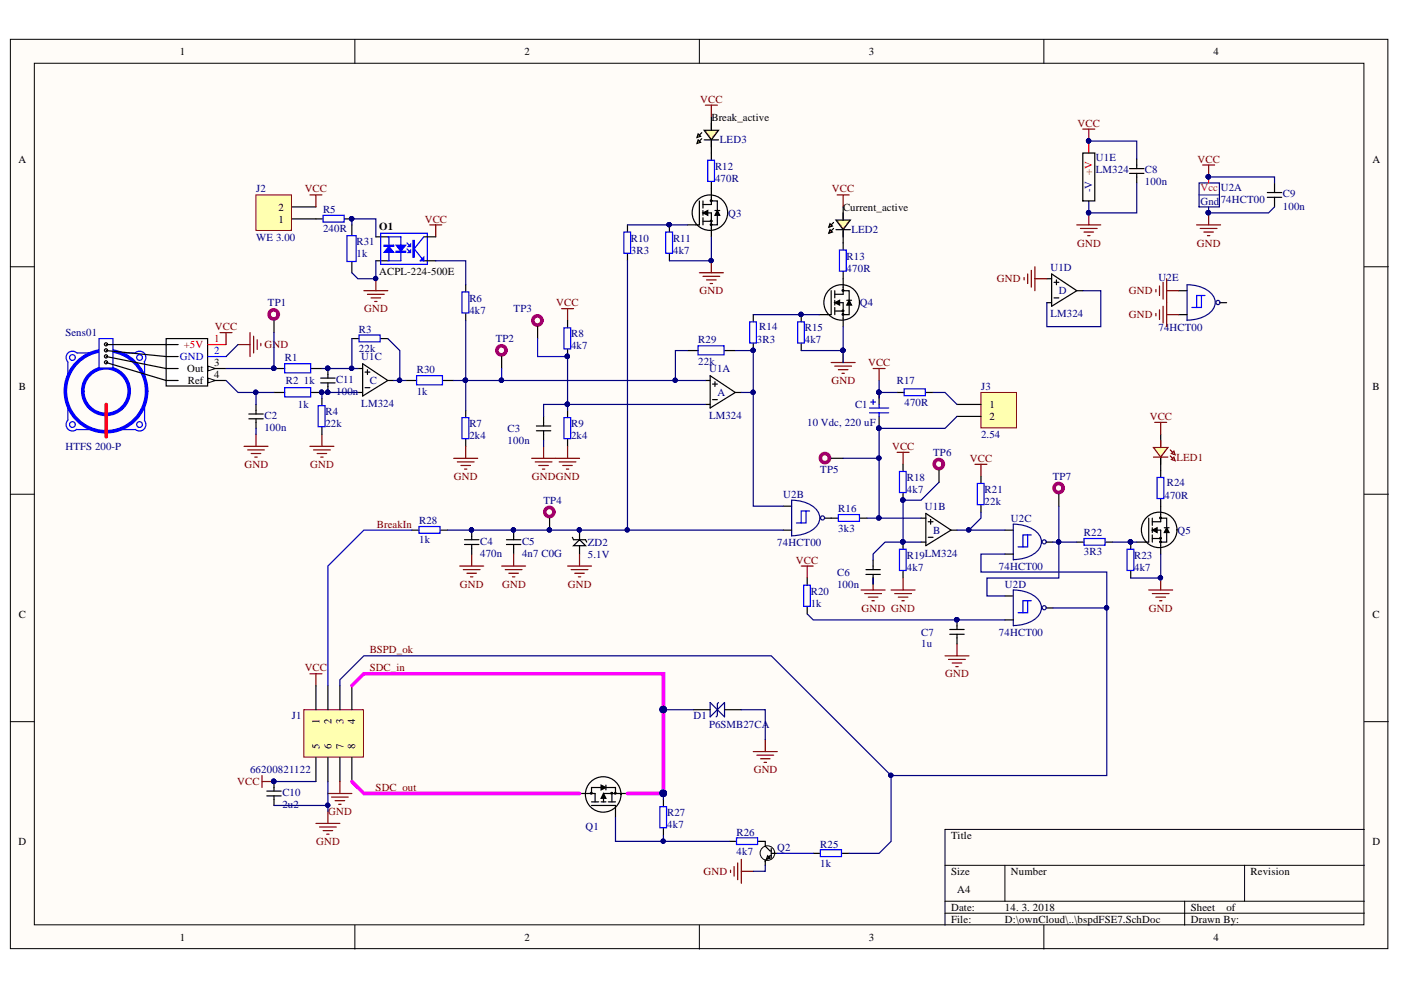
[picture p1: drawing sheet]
<svg xmlns="http://www.w3.org/2000/svg" width="297mm" height="210mm" viewBox="0 0 297 210" stroke-linecap="round" stroke-linejoin="round" font-family="sans-serif">
<g fill="#fffcf8" stroke="#000" stroke-width=".21">
<path d="M2.2 8.3h292.1v192.8h-292.1z"/>
<path d="M7.3 13.4h281.9v182.7h-281.9z"/>
</g>
<g fill="none" stroke="#000" stroke-width=".21">
<path d="M75.2 8.3v5.1M148.3 8.3v5.1M221.3 8.3v5.1M2.2 56.6h5.1M289.3 56.6h5.1M2.2 104.8h5.1M289.3 104.8h5.1M2.2 153h5.1M289.3 153h5.1M289.3 175.9h-88.9v20.3M75.2 196.2v5M148.3 196.2v5"/>
<path d="M200.4 183.5h88.9M200.4 191.1h88.9M200.4 193.6h88.9M213.1 183.5v7.6M221.3 196.2v5M251.2 191.1v5.1M263.9 183.5v7.6"/>
</g>
<g fill="none" stroke="#000" stroke-width=".25">
<path d="M124.7 168.2h1.5v1.8M125.4 170.8h5.1M125.4 170h1.5M127.4 166.5l1.1 .5-1.1 .5zM127.4 170h1.1M128 168.2l.5 1.1h-1.1zM128.5 166.5v1M129 170h1.5M129.7 168.2v1.8M131.3 168.2h-3.3v1.8"/>
<circle cx="127.9" cy="168.4" r="3.8"/>
</g>
<path d="M128 168.2l.5 1.1h-1.1zM127.4 166.5l1.1 .5-1.1 .5z" fill="#000"/>
<g fill="#fffcf8" stroke="#000" stroke-width=".25">
<circle cx="125.4" cy="168.2" r=".18"/>
<circle cx="130.4" cy="168.2" r=".18"/>
<circle cx="129.7" cy="168.2" r=".18"/>
</g>
<g fill="none" stroke="#000" stroke-width=".25">
<path d="M178.8 51.5v1.5M178.8 57.6v1.5M106.4 75.6v2.5M114 69.3v2.5M113.7 90.3h3.1M113.7 91.3h3.1M115.3 88.3v2M115.3 91.3v2.1M120.3 87v1.5M120.3 93.1v1.5M190.2 83.2h1.5M196.3 83.2h1.5"/>
<path d="M87.3 112.4h1.5M93.4 112.4h1.5M98.5 114.4h3M98.5 115.4h3M100 112.4v2M100 115.4v2.1M116.5 109.9v2.5M122.9 168.2h1.8M127.4 167h-2v1.2M128.5 167h2v1.2M130.5 170.8v2.5M131.3 168.2h1.7"/>
<path d="M140.7 169.5v1.5M140.7 175.6v1.5"/>
</g>
<path d="M178 53h1.4v4.5h-1.4zM119.6 88.5h1.4v4.5h-1.4zM191.7 82.5h4.5v1.4h-4.5zM88.8 111.6h4.5v1.5h-4.5zM139.9 171h1.4v4.5h-1.4z" fill="none" stroke="#00f" stroke-width=".25"/>
<g fill="none" stroke="#a1006a" stroke-width=".76">
<circle cx="106.3" cy="74.3" r=".97"/>
<circle cx="113.9" cy="67.9" r=".97"/>
<circle cx="116.5" cy="108.6" r=".97"/>
</g>
<g fill="#000080" stroke="#000080" stroke-width=".21">
<circle cx="116.5" cy="112.3" r=".46"/>
<circle cx="230.8" cy="29.9" r=".46"/>
<circle cx="230.8" cy="45.1" r=".46"/>
<circle cx="100" cy="112.3" r=".46"/>
</g>
<g fill="none" stroke="#800000" stroke-width=".25">
<path d="M229.6 27.4h2.5M230.8 27.4v2.5M228.3 47.7h5.1M229.1 48.4h3.5M229.8 49.2h2.1M230.6 50h.5M230.8 45.1v2.6M119.1 65.4h2.5M120.3 65.4v2.6M185.1 78.1h2.6M186.4 78.1v2.6M112.7 97.2h10.2"/>
<path d="M113.5 97.9h3.5M114.2 98.7h2.1M115 99.5h.5M115.3 94.6v2.6M118.6 97.9h3.5M119.3 98.7h2M120.1 99.5h.5M120.3 94.6v2.6M100 117.5v2.5M97.5 120h5M98.2 120.8h3.6M99 121.5h2"/>
<path d="M99.8 122.3h.5M65.7 142.9h2.6M67 142.9v2.5"/>
</g>
<path d="M208 83.2h7.5v7.5h-7.5z" fill="#ffffb0" stroke="#800000" stroke-width=".21"/>
<g fill="none" stroke="#000" stroke-width=".25">
<path d="M202.9 85.7h5.1M202.9 88.3h5.1M246.1 92.1v2.5M246.1 97.2v2.5M154.6 178.4h1.6M160.7 178.4h1.6v1l1 1h.2M163.5 179.9v2M162.3 182.5v1M162.8 181.4l.5 .5-.8 .3zM163.5 181.4h-.2l-1 1.1v.2M163.5 180.9h1.3M172.4 180.9h1.5"/>
<path d="M178.5 180.9h1.5"/>
</g>
<path d="M91.1 47.7h2.6M92.4 47.7v2.5M246.1 96.9v1.5M154.9 184.5v.5M155.6 183.7v2.1M156.4 183v3.5M157.2 182.2v5.1M157.2 184.7h2.5" fill="none" stroke="#800000" stroke-width=".25"/>
<circle cx="162.7" cy="180.9" r="1.55" fill="none" stroke="#000" stroke-width=".21"/>
<path d="M156.2 177.6h4.4v1.5h-4.4zM173.9 180.2h4.5v1.4h-4.5z" fill="none" stroke="#00f" stroke-width=".25"/>
<path d="M244.6 94.9h3l-1.5 2z" fill="#ffffb0"/>
<path d="M244.6 94.9h3l-1.5 2zM244.6 96.9h3M246.1 93.4v1.5" fill="none" stroke="#800000" stroke-width=".25"/>
<path d="M248.4 96.2l.5-.6 .2 .8z" fill="#ffffb0"/>
<path d="M248.4 96.2l.5-.6 .2 .8z" fill="none" stroke="#800000" stroke-width=".25"/>
<path d="M248.4 97.4l.5-.5 .2 .8z" fill="#ffffb0"/>
<path d="M248.1 95.4l.5 .5M248.1 96.7l.5 .5M248.4 97.4l.5-.5 .2 .8z" fill="none" stroke="#800000" stroke-width=".25"/>
<path d="M246.1 99.7v1.5M246.1 105.8v1.5" fill="none" stroke="#000" stroke-width=".25"/>
<g fill="none" stroke="#00f" stroke-width=".25">
<path d="M25.6 74.8h3M28.7 74.8a1.35 1.35 0 0 1 1.9 .1 1.35 1.35 0 0 1-.1 1.8M30.7 76.9v3M245.3 101.2h1.4v4.5h-1.4z"/>
<circle cx="15.4" cy="75.8" r=".61"/>
</g>
<g fill="none" stroke="#00f" stroke-width=".76">
<path d="M17.5 82.9a4.9 4.9 0 0 1 7.2-4.4 4.9 4.9 0 0 1 .7 8.4 4.9 4.9 0 0 1-7.8-3.1l-.1-.8"/>
<circle cx="22.5" cy="82.9" r="8.6"/>
</g>
<path d="M21 71.8h2.9v6.2h-2.9z" fill="#fff" stroke="#00f" stroke-width=".25"/>
<g fill="none" stroke="#000" stroke-width=".25">
<circle cx="22.5" cy="75.6" r=".34"/>
<circle cx="22.5" cy="73" r=".33"/>
<circle cx="22.5" cy="74.3" r=".33"/>
<circle cx="22.5" cy="76.8" r=".33"/>
</g>
<path d="M35.2 71.8h8.8v10h-8.8z" fill="#fff" stroke="#000" stroke-width=".25"/>
<path d="M44.1 73.1h3.8" fill="none" stroke="#f00" stroke-width=".25"/>
<path d="M44.1 75.6h3.8" fill="none" stroke="#00f" stroke-width=".25"/>
<path d="M44.1 78.1h3.8" fill="none" stroke="#000" stroke-width=".25"/>
<path d="M44.1 77.6l1.5 .5-1.5 .5z" fill="#fffcf8"/>
<path d="M44.1 77.6l1.5 .5-1.5 .5z" fill="none" stroke="#000" stroke-width=".21"/>
<path d="M44.1 80.7h3.8" fill="none" stroke="#000" stroke-width=".25"/>
<path d="M44.1 80.2l1.5 .5-1.5 .5z" fill="#fffcf8"/>
<path d="M44.1 80.2l1.5 .5-1.5 .5z" fill="none" stroke="#000" stroke-width=".21"/>
<path d="M22.5 73.1h15.3M22.5 74.3l12.7 1.3h2.6M22.5 75.6l12.7 2.5h2.6M22.5 76.9l12.7 3.8h2.6" fill="none" stroke="#000" stroke-width=".25"/>
<g fill="none" stroke="#00f" stroke-width=".25">
<path d="M14.4 76.9v3M16.3 74.9a1.35 1.35 0 0 0-1.9-.1 1.35 1.35 0 0 0 0 2M16.4 74.8h3.1M14.4 86v3M14.4 89.1a1.35 1.35 0 0 0 0 1.9 1.35 1.35 0 0 0 1.9 0M16.4 91.1h3.1M25.6 91.1h3M30.6 89.2a1.35 1.35 0 0 1-.1 1.8 1.35 1.35 0 0 1-1.8 0M30.7 86v3"/>
<circle cx="29.6" cy="75.8" r=".61"/>
<circle cx="15.4" cy="90" r=".61"/>
<circle cx="29.6" cy="90" r=".61"/>
</g>
<path d="M22.5 85.7v6.9" fill="none" stroke="#f00" stroke-width=".76"/>
<path d="M46.7 70.5h2.5M47.9 70.5v2.6M50.5 73.1h2.5M53 70.5v5.1M53.8 71.3v3.5M54.5 72v2.1M55.3 72.8v.5" fill="none" stroke="#800000" stroke-width=".25"/>
<path d="M64.4 150.5h12.6v10h-12.6z" fill="#ffffb0" stroke="#800000" stroke-width=".21"/>
<path d="M67 145.4v5.1M69.5 145.4v5.1M72.1 145.4v5.1M74.6 145.4v5.1M67 160.6v5.1M69.5 160.6v5.1M72.1 160.6v5.1M74.6 160.6v5.1" fill="none" stroke="#000" stroke-width=".25"/>
<path d="M67 174.6h5.1M67.7 175.3h3.6M68.5 176.1h2M69.3 176.9h.5M69.5 172v2.6" fill="none" stroke="#800000" stroke-width=".25"/>
<path d="M54.3 41.3h7.5v7.5h-7.5z" fill="#ffffb0" stroke="#800000" stroke-width=".21"/>
<g fill="none" stroke="#000" stroke-width=".25">
<path d="M150.8 32.4v1.6M150.8 38.5v4.9h-1.8M239.5 35.7h3M239.5 36.8h3M241 33.7v2M241 36.8v2M61.9 46.4h5.1M61.9 43.9h5.1M141.9 47.7v1.5M141.9 53.8v1.5M148.3 42.6v5.1h-2.6M149 45.1l1.1-.5v1z"/>
<path d="M149 45.1h1.8v5.1M149 42.6v1.5M149 44.6v1M149 46.2v1.5M149 46.9h1.8M150.8 42.6h1.3v2M151.6 44.6h1M152.1 44.6l.5 1h-1zM152.1 45.6v2.1h-1.3M178.8 43.9v2.5M178.8 48.7v2.8M178.8 59.1v3.3h-1.8"/>
<path d="M169.9 66.7v1.5M169.9 72.8v1.5M176.2 61.6v5.1h-2.5M177 64.2l1-.5v1zM177 61.6v1.6M177 63.7v1M177 65.2v1.5M177 64.2h1.8v5.1M177 66h1.8M178.8 61.6h1.2v2.1M179.5 63.7h1M180 63.7l.5 1h-1z"/>
<path d="M180 64.7v2h-1.2M98.7 87v1.5M98.7 93.1v1.5M121.3 113.9l.3 .5h2.5l.3 .5M122.9 112.4v2l1.2 1.3h-2.5l1.3-1.3M122.9 115.7v1.8M239.7 114.9v1.6M243.5 109.9v5h-2.5M244.3 112.4l1-.5v1zM244.3 109.9v1.5M244.3 111.9v1M244.3 113.4v1.5"/>
<path d="M244.3 112.4h1.8v5.1M244.3 114.2h1.8M246.1 109.9h1.3v2M246.1 107.3v3.3h-1.8M246.9 111.9h1M247.4 111.9l.5 1h-1zM247.4 112.9v2h-1.3M239.7 121v1.6M147 150.5h3.6M153.6 150.5h3.6"/>
<circle cx="150.5" cy="45.1" r="3.8"/>
<circle cx="150.8" cy="42.6" r=".18"/>
<circle cx="150.8" cy="47.6" r=".18"/>
<circle cx="150.8" cy="46.9" r=".18"/>
<circle cx="178.5" cy="64.1" r="3.8"/>
<circle cx="178.7" cy="65.9" r=".18"/>
<circle cx="178.7" cy="66.7" r=".18"/>
<circle cx="178.7" cy="61.6" r=".18"/>
<circle cx="245.8" cy="112.3" r="3.8"/>
<circle cx="246" cy="114.9" r=".18"/>
<circle cx="246" cy="109.8" r=".18"/>
<circle cx="246" cy="114.1" r=".18"/>
</g>
<path d="M150.1 34h1.4v4.5h-1.4zM141.1 49.2h1.5v4.5h-1.5zM169.1 68.2h1.4v4.5h-1.4zM98 88.5h1.4v4.5h-1.4zM239 116.5h1.4v4.5h-1.4z" fill="none" stroke="#00f" stroke-width=".25"/>
<g fill="none" stroke="#800000" stroke-width=".25">
<path d="M149.5 22.3h2.6M150.8 22.3v2.5M148.3 57.8h5.1M149 58.6h3.6M149.8 59.4h2M150.8 55.3v2.5M177.5 41.3h2.5M178.8 41.3v2.6M150.6 60.1h.5M176.2 76.9h5.1M177 77.6h3.5M177.7 78.4h2.1"/>
<path d="M178.5 79.2h.5M178.8 74.3v2.6M96.2 97.2h5.1M97 97.9h3.5M97.7 98.7h2.1M98.5 99.5h.5M98.7 94.6v2.6M244.8 89.6h2.6M246.1 89.6v2.5M122.9 117.5v2.5M120.3 120h5.1M121.1 120.8h3.6"/>
<path d="M121.9 121.5h2M122.6 122.3h.5M159.7 159.4h5.1M162.3 156.8v2.6M160.5 160.1h3.5M161.2 160.9h2.1M162 161.6h.5"/>
</g>
<g fill="#000080" stroke="#000080" stroke-width=".21">
<circle cx="122.8" cy="112.3" r=".46"/>
<circle cx="150.8" cy="55.2" r=".46"/>
<circle cx="178.7" cy="74.3" r=".46"/>
<circle cx="169.8" cy="66.7" r=".46"/>
<circle cx="141.9" cy="47.6" r=".46"/>
<circle cx="239.7" cy="114.9" r=".46"/>
</g>
<path d="M150.6 148.9v3.1l3-3.1v3.1zM152.3 148.9l-.2 .3v2.5l-.3 .3" fill="none" stroke="#0c0087" stroke-width=".25"/>
<path d="M149 45.1l1.1-.5v1zM152.1 44.6l.5 1h-1zM177 64.2l1-.5v1zM180 63.7l.5 1h-1zM244.3 112.4l1-.5v1zM247.4 111.9l.5 1h-1z" fill="#000"/>
<path d="M177.2 46.7h3.1l-1.5 2z" fill="#fe0"/>
<path d="M177.2 46.7h3.1l-1.5 2zM177.2 48.7h3.1M178.8 45.1v1.6" fill="none" stroke="#000" stroke-width=".25"/>
<path d="M176 47.4l.5 .5-.8 .3z" fill="#fe0"/>
<path d="M176 47.4l.5 .5-.8 .3z" fill="none" stroke="#000" stroke-width=".25"/>
<path d="M176 48.7l.5 .5-.8 .3z" fill="#fe0"/>
<path d="M150.8 24.8v2.6M150.8 29.7v2.7M176 48.7l.5 .5-.8 .3zM176.7 47.2l-.5 .5M176.7 48.4l-.5 .5" fill="none" stroke="#000" stroke-width=".25"/>
<path d="M149.3 27.6h3l-1.5 2.1z" fill="#fe0"/>
<path d="M149.3 27.6h3l-1.5 2.1zM149.3 29.7h3M150.8 26.1v1.5" fill="none" stroke="#000" stroke-width=".25"/>
<path d="M148 28.4l.5 .5-.7 .2z" fill="#fe0"/>
<path d="M148 28.4l.5 .5-.7 .2z" fill="none" stroke="#000" stroke-width=".25"/>
<path d="M148 29.7l.5 .5-.7 .2z" fill="#fe0"/>
<g fill="none" stroke="#000" stroke-width=".25">
<path d="M148 29.7l.5 .5-.7 .2zM148.8 28.1l-.5 .5M148.8 29.4l-.5 .5M229.6 32.4h2.5v10.2h-2.5zM270.2 38.8v2M79.7 50.2h2.5M79.7 55.3h2.5M133 47.7v1.5M133 53.8v1.5M222 59.1h1M223 58.1l5.3 3.5-5.3 3.3zM223.5 59.9h1"/>
<path d="M224 59.4v1M268.7 40.8h3M268.7 41.8h3M270.2 41.8v2.1M58.1 68v2.5M58.1 78.1h2.3M66 78.1h2.3M74.6 71.8h1.5M75.9 78.1h1M76.9 77.1l5.3 3.6-5.3 3.3zM77.4 78.9h1M77.9 78.4v1"/>
<path d="M80.7 71.8h1.5M120.3 68v1.5M120.3 74.1v1.5M150.6 79.7l5.3 3.5-5.3 3.3zM159.7 66.7v1.5M159.7 72.8v1.5M222 64.2h1M223.5 63.2h1M228.3 61.6h1.3M249.9 61.6h1.8M249.9 66.7h1.8M258.8 64.2h1.3"/>
<path d="M58.1 83.2h2.3M66 83.2h2.3M68.3 84.5v1.5M68.3 90.6v1.5M75.9 83.2h1M77.4 82.2h1M82.2 80.7h1.3M149.5 80.7h1.1M149.5 85.7h1.1M151.1 81.4h1M151.1 84.7h1M151.6 80.9v1"/>
<path d="M155.9 83.2h1.3M186.4 83.2v2.5M186.4 88.3v2.5M191.5 98.4v1.6M107.4 114.4h3M107.4 115.4h3M108.9 112.4v2M108.9 115.4v2.1M166.1 107.3h1.7M166.1 112.4h1.7M175 109.9h2.7M182.3 109.9h1.5"/>
<path d="M185.1 118.7v2.1M191.5 104.5v1.6M191.5 114.9v1.6M195.3 109.9h1M195.3 114.9h1M196.3 108.8l5.3 3.6-5.3 3.3zM196.8 110.6h1M196.8 113.9h1M197.3 110.1v1M201.6 112.4h1.3M208 101v1.5M208 107.1v1.5"/>
<path d="M213.1 112.4h1.7M213.1 117.5h1.7M222 114.9h1.2M228.3 114.9h1.5M234.4 114.9h1.5M171.1 122.6v1.5M171.1 128.6v1.6M183.6 120.8h3M183.6 121.8h3M185.1 121.8v2M191.5 121v1.6M201.4 133.5h3"/>
<path d="M201.4 134.5h3M202.9 131.4v2.1M202.9 134.5v2M213.1 126.4h1.7M213.1 131.4h1.7M222 128.9h1.2M56.6 167.7h3M56.6 168.7h3M58.1 165.7v2M58.1 168.7v2.1"/>
</g>
<g fill="none" stroke="#11037f" stroke-width=".25">
<path d="M254.2 38.8h4.3v5.1h-4.3zM256.3 43.9v1.2M251.7 67.9a6.7 6.7 0 0 0 5.6-2.5 2.74 2.74 0 0 0-1.1-3.7 7.7 7.7 0 0 0-4.5-1.3v7.6M167.9 113.6a6.7 6.7 0 0 0 5.6-2.5 2.76 2.76 0 0 0-1.1-3.7 7.7 7.7 0 0 0-4.6-1.3v7.6M214.9 118.6a6.7 6.7 0 0 0 5.6-2.4 2.74 2.74 0 0 0-1.1-3.7 7.7 7.7 0 0 0-4.6-1.4v7.6M214.9 132.6a6.7 6.7 0 0 0 5.6-2.5 2.76 2.76 0 0 0-1.1-3.7 7.7 7.7 0 0 0-4.6-1.3v7.6"/>
<circle cx="258.2" cy="64.1" r=".44"/>
<circle cx="174.4" cy="109.8" r=".43"/>
<circle cx="221.4" cy="114.9" r=".43"/>
<circle cx="221.4" cy="128.8" r=".43"/>
</g>
<path d="M230.8 29.9v2.5M256.3 37.5v1.3" fill="none" stroke="#f00" stroke-width=".25"/>
<g fill="#000080" stroke="#000080" stroke-width=".21">
<circle cx="256.2" cy="37.5" r=".46"/>
<circle cx="256.2" cy="45.1" r=".46"/>
<circle cx="186.3" cy="83.2" r=".47"/>
<circle cx="186.3" cy="90.8" r=".47"/>
<circle cx="202.8" cy="131.4" r=".46"/>
<circle cx="246" cy="122.5" r=".46"/>
<circle cx="159.7" cy="74.3" r=".46"/>
<circle cx="191.4" cy="114.9" r=".46"/>
<circle cx="191.4" cy="106" r=".46"/>
<circle cx="58" cy="165.7" r=".47"/>
<circle cx="108.8" cy="112.3" r=".46"/>
<circle cx="230.8" cy="29.9" r=".46"/>
<circle cx="230.8" cy="45.1" r=".46"/>
<circle cx="58" cy="78.1" r=".46"/>
<circle cx="68.2" cy="83.2" r=".47"/>
<circle cx="120.3" cy="75.6" r=".46"/>
</g>
<path d="M254.2 41.3h4.3" fill="none" stroke="#11037f" stroke-width=".21"/>
<g fill="none" stroke="#00f" stroke-width=".25">
<path d="M80.7 49.5v6.6M87.6 51h.2v3.5h-.2zM87.7 51v3.5M90.6 49.5v6.6M132.3 49.2h1.4v4.5h-1.4zM60.4 77.1h5.5v1.9h-5.5zM76.1 71h4.5v1.5h-4.5zM119.6 69.5h1.4v4.5h-1.4zM158.9 68.2h1.5v4.5h-1.5zM254.7 62.7v2.5h-1M255.5 62.7h-1.8v2.5h-1M60.4 82.2h5.5v2h-5.5z"/>
<path d="M67.5 86h1.4v4.5h-1.4zM184.4 86.5h4M184.4 87.5h4M184.6 85.2h1M185.1 84.7v1M186.4 85.7v.8M186.4 87.5v.8M190.7 100h1.4v4.4h-1.4zM170.9 108.3v2.6h-1M171.7 108.3h-1.8v2.6h-1M177.7 109.1h4.5v1.4h-4.5zM190.7 116.5h1.4v4.5h-1.4z"/>
<path d="M207.2 102.5h1.4v4.5h-1.4zM217.9 113.4v2.6h-1M218.7 113.4h-1.8v2.6h-1M229.8 114.2h4.5v1.4h-4.5zM170.4 124.1h1.4v4.5h-1.4zM217.9 127.4v2.5h-1M218.7 127.4h-1.8v2.5h-1"/>
</g>
<g fill="none" stroke="#800000" stroke-width=".25">
<path d="M255 35h2.5M256.3 35v2.5M246.6 59.9v3.5M247.4 59.1v10.2M253.7 47.7h5.1M254.5 48.4h3.5M255.2 49.2h2.1M256 50h.5M256.3 45.1v2.6M245.1 61.4v.5M245.1 66.5v.5M245.8 60.6v2.1"/>
<path d="M245.8 65.7v2M246.6 64.9v3.6M247.4 61.6h2.5M247.4 66.7h2.5M65.7 94.6h5.1M66.5 95.4h3.5M67.2 96.2h2.1M68 96.9h.5M68.3 92.1v2.5M190.2 95.9h2.5M191.5 95.9v2.5M206.7 98.4h2.6"/>
<path d="M208 98.4v2.6M108.9 117.5v2.5M106.4 120h5M107.1 120.8h3.6M107.9 121.5h2M108.6 122.3h.6M169.9 120h2.5M171.1 120v2.6M182.6 125.1h5.1M183.3 125.9h3.6M184.1 126.6h2M184.9 127.4h.5"/>
<path d="M185.1 122.6v2.5M188.9 125.1h5.1M189.7 125.9h3.5M190.5 126.6h2M191.2 127.4h.5M191.5 122.6v2.5M200.4 139.1h5M201.1 139.8h3.6M202.9 136.5v2.6M243.5 125.1h5.1M244.3 125.9h3.6M245.1 126.6h2"/>
<path d="M245.8 127.4h.5M246.1 122.6v2.5M201.9 140.6h2M202.6 141.3h.6M55.5 164.4v2.6M55.5 165.7h2.6M69.5 168.2h5.1M70.3 169h3.5M71 169.8h2.1M71.8 170.5h.5M72.1 165.7v2.5"/>
</g>
<path d="M230.8 42.6v2.5" fill="none" stroke="#000080" stroke-width=".25"/>
<circle cx="58" cy="66.7" r=".97" fill="none" stroke="#a1006a" stroke-width=".76"/>
<path d="M86.5 52.3l.6-.5v.5z" fill="#00f"/>
<path d="M86.5 52.3l.6-.5v.5z" fill="none" stroke="#00f" stroke-width=".25"/>
<path d="M86.5 53.5l.6-.5v.5z" fill="#00f"/>
<path d="M80.7 49.5h9.9M80.7 56.1h9.9M82.2 50.2h2.8v5.1h-2.8M86.3 51.5l.5 .5M86.3 52.8l.5 .5M86.5 53.5l.6-.5v.5zM89.1 55.3h.7" fill="none" stroke="#00f" stroke-width=".25"/>
<path d="M89.8 50.2h2.6M89.8 55.3h2.6" fill="none" stroke="#000" stroke-width=".25"/>
<path d="M84 52h2l-1 1.3z" fill="#00f"/>
<path d="M82.5 50.2v5.1M84 52h2l-1 1.3zM84 53.3h2v.2h-2zM89.8 50.2l-2 2.6 2 2.5v-.8l-.7 .8" fill="none" stroke="#00f" stroke-width=".25"/>
<path d="M82.5 52.2l1 1.3h-2.1z" fill="#00f"/>
<path d="M68.5 45.6h4.5v1.5h-4.5zM73.6 50h1.9v5.4h-1.9zM81.4 52h2.1v.2h-2.1zM82.5 52.2l1 1.3h-2.1zM88.3 79.7h5.5v1.9h-5.5zM98 61.9h1.4v4.5h-1.4zM148 73.3h5.5v1.9h-5.5z" fill="none" stroke="#00f" stroke-width=".25"/>
<g fill="none" stroke="#800000" stroke-width=".25">
<path d="M65.7 41.3h2.6M67 41.3v2.6M79.7 59.1v2.5M217.1 58.8v.6M217.9 58.1v2M218.7 57.3v3.6M219.4 56.6v5M219.4 59.1h2.6M77.1 61.6h5.1M77.9 62.4h3.6M78.7 63.2h2M79.4 63.9h.5"/>
<path d="M51.7 94.6h5.1M52.5 95.4h3.6M53.3 96.2h2M54 96.9h.5M54.3 92.1v2.5"/>
</g>
<g fill="#000080" stroke="#000080" stroke-width=".21">
<circle cx="79.6" cy="59" r=".46"/>
<circle cx="74.5" cy="46.4" r=".47"/>
<circle cx="69.5" cy="83.2" r=".46"/>
<circle cx="69.5" cy="78.1" r=".46"/>
<circle cx="120.3" cy="85.7" r=".46"/>
<circle cx="106.3" cy="80.6" r=".46"/>
<circle cx="120.3" cy="75.6" r=".46"/>
<circle cx="140.6" cy="178.3" r=".46"/>
<circle cx="186.3" cy="83.2" r=".47"/>
<circle cx="140.6" cy="168.2" r=".71"/>
<circle cx="188.9" cy="164.4" r=".46"/>
<circle cx="230.8" cy="29.9" r=".46"/>
<circle cx="230.8" cy="45.1" r=".46"/>
<circle cx="98.7" cy="80.6" r=".46"/>
<circle cx="178.7" cy="74.3" r=".46"/>
<circle cx="150.8" cy="55.2" r=".46"/>
<circle cx="159.7" cy="83.2" r=".46"/>
<circle cx="186.3" cy="109.8" r=".47"/>
<circle cx="224.4" cy="114.9" r=".46"/>
<circle cx="202.8" cy="131.4" r=".46"/>
<circle cx="246" cy="122.5" r=".46"/>
<circle cx="169.8" cy="66.7" r=".46"/>
<circle cx="141.9" cy="47.6" r=".46"/>
<circle cx="133" cy="112.3" r=".46"/>
<circle cx="239.7" cy="114.9" r=".46"/>
<circle cx="191.4" cy="114.9" r=".46"/>
<circle cx="256.2" cy="37.5" r=".46"/>
<circle cx="256.2" cy="45.1" r=".46"/>
<circle cx="205.4" cy="112.3" r=".46"/>
<circle cx="58" cy="165.7" r=".47"/>
<circle cx="69.5" cy="170.7" r=".46"/>
<circle cx="58" cy="78.1" r=".46"/>
<circle cx="186.3" cy="97.1" r=".46"/>
<circle cx="191.4" cy="106" r=".46"/>
<circle cx="54.2" cy="83.2" r=".47"/>
<circle cx="159.7" cy="74.3" r=".46"/>
<circle cx="143.1" cy="80.6" r=".46"/>
<circle cx="68.2" cy="83.2" r=".47"/>
<circle cx="74.5" cy="78.1" r=".46"/>
<circle cx="84.7" cy="80.6" r=".46"/>
<circle cx="234.6" cy="128.9" r=".46"/>
<circle cx="140.6" cy="150.4" r=".72"/>
<circle cx="100" cy="112.3" r=".46"/>
<circle cx="108.8" cy="112.3" r=".46"/>
<circle cx="116.5" cy="112.3" r=".46"/>
<circle cx="122.8" cy="112.3" r=".46"/>
<circle cx="186.3" cy="90.8" r=".47"/>
</g>
<g fill="none" stroke="#000" stroke-width=".25">
<path d="M67 46.4h1.5M73.1 46.4h1.5M74.6 47.7v2.3M74.6 55.5v2.3M69.5 78.1v2.1M98.7 60.4v1.5M98.7 66.5v1.5M145.7 74.3h2.3M153.6 74.3h2.3M52.8 88.8h3M52.8 87.8h3M54.3 85.7v2.1"/>
<path d="M54.3 88.8v2M68 80.2h3M68 81.2h3M69.5 81.2v2M86 80.7h2.3M93.9 80.7h2.3M176.2 97.2h2.6M199.1 99.7v2.5M224.5 104.8v2.5"/>
</g>
<g fill="none" stroke="#a1006a" stroke-width=".76">
<circle cx="174.9" cy="97.1" r=".97"/>
<circle cx="199" cy="98.4" r=".97"/>
<circle cx="224.4" cy="103.5" r=".97"/>
</g>
<g fill="none" stroke="#000080" stroke-width=".25">
<path d="M230.8 29.9h10.2v3.8M241 38.8v6.3h-10.2M256.3 37.5h13.9v1.3M74.6 47.7v-1.3h5.1v3.8M79.7 55.3v3.8h-3.8l-1.3-1.3M92.4 55.3h6.3v5.1M133 47.7h12.7M133 55.3v57.1M150.8 50.2v5.1h-8.9M270.2 43.9l-1.2 1.2h-12.7M50.5 73.1l-2.6 2.5M58.1 70.5v7.6h-10.2"/>
<path d="M68.3 78.1h7.6M74.6 71.8v6.3M82.2 71.8l2.6 2.5v6.4h1.2M98.7 68v19M120.3 75.6v11.4M145.7 74.3h-2.5v6.4M155.9 74.3h3.8v8.9h-2.5M159.7 66.7h14M169.9 74.3h8.9M178.8 69.3v7.6M229.6 61.6h3.8v7.7h-11.4v-5.1M47.9 80.7l2.6 2.5h7.6"/>
<path d="M54.3 83.2v2.5M54.3 90.8v1.3M75.9 83.2h-7.6v1.3M83.5 80.7h1.3M96.2 80.7h53.3M115.3 93.4v1.2M149.5 85.7h-34.2v2.6M159.7 83.2v24.1h6.4M178.8 97.2h7.6M186.4 80.7v3.8M186.4 83.2h3.8M197.8 83.2h2.6l2.5 2.5"/>
<path d="M202.9 88.3l-2.5 2.5h-14v19.1h-2.6M94.9 112.4h71.2M186.4 109.9h8.9M191.5 114.9h-3.8l-2.6 2.6v1.2M191.5 114.9h3.8M199.1 102.2l-3.8 3.9h-3.8v8.8M202.9 112.4h10.2M208 108.6v1.3l-2.6 2.5M213.1 117.5h-5.1v3.8h26.7v43.1h-45.8l-25.4-25.3h-86.4l-5 5v1.3M223.2 114.9h1.3v7.7h-15.2v3.8h3.8M224.5 107.3v7.6h3.8M235.9 114.9h5.1"/>
<path d="M246.1 117.5v5.1h-6.4M171.1 130.2l1.3 1.2h40.7M185.1 122.6v1.2M223.2 128.9h11.5M140.7 150.5h6.3M157.2 150.5h5.1v6.3M58.1 165.7h8.9M58.1 170.8h11.4M69.5 165.7v6.3M130.5 173.3v5.1h10.2M140.7 177.1v1.3h13.9M140.7 168.2v1.3"/>
<path d="M188.9 164.4v14l-2.5 2.5h-6.4M162.3 183.5v1.2h-2.6"/>
</g>
<path d="M106.4 78.1v2.6M114 71.8v3.8h6.3M87.3 112.4h-10.2l-7.6 7.6v25.4M164.8 180.9h7.6" fill="none" stroke="#0000bf" stroke-width=".25"/>
<path d="M74.6 145.4l2.5-2.5h63.6v25.3h-7.7M74.6 165.7l2.5 2.5h45.8" fill="none" stroke="#f0f" stroke-width=".76"/>
<g font-size="2.3">
<text x="38.1" y="11.7">1</text>
<text x="111.2" y="11.7">2</text>
<text x="184.2" y="11.7">3</text>
<text x="257.3" y="11.7">4</text>
<text x="150.8" y="25.6">Break_active</text>
<text x="3.9" y="34.5">A</text>
<text x="291" y="34.5">A</text>
<text x="59" y="47.2">1</text>
<text x="59" y="44.7">2</text>
<text x="178.7" y="44.7">Current_active</text>
<text x="80.4" y="48.7">O1</text>
<text x="80.4" y="58.4">ACPL-224-500E</text>
<text x="45.4" y="77.6">3</text>
<text x="4" y="82.7">B</text>
<text x="39.7" y="78.9">Out</text>
<text x="39.8" y="81.4">Ref</text>
<text x="45.4" y="80.2">4</text>
<text x="291" y="82.7">B</text>
<text x="209.8" y="86.5">1</text>
<text x="209.8" y="89">2</text>
<text x="4" y="130.9">C</text>
<text x="291" y="130.9">C</text>
<text x="67.7" y="153.4" transform="rotate(-90 67.7 153.4)">1</text>
<text x="70.3" y="153.4" transform="rotate(-90 70.3 153.4)">2</text>
<text x="72.8" y="153.4" transform="rotate(-90 72.8 153.4)">3</text>
<text x="75.3" y="153.4" transform="rotate(-90 75.3 153.4)">4</text>
<text x="67.7" y="158.8" transform="rotate(-90 67.7 158.8)">5</text>
<text x="70.3" y="158.8" transform="rotate(-90 70.3 158.8)">6</text>
<text x="72.8" y="158.8" transform="rotate(-90 72.8 158.8)">7</text>
<text x="75.3" y="158.8" transform="rotate(-90 75.3 158.8)">8</text>
<text x="3.9" y="179.2">D</text>
<text x="201.7" y="177.9">Title</text>
<text x="291" y="179.2">D</text>
<text x="201.7" y="185.5">Size</text>
<text x="214.3" y="185.5">Number</text>
<text x="265.2" y="185.5">Revision</text>
<text x="202.9" y="189.3">A4</text>
<text x="201.7" y="193.1">Date:</text>
<text x="201.7" y="195.7">File:</text>
<text x="213.1" y="193.1">14. 3. 2018</text>
<text x="213.1" y="195.7">D:\ownCloud\..\bspdFSE7.SchDoc</text>
<text x="252.5" y="193.1">Sheet</text>
<text x="252.5" y="195.7">Drawn By:</text>
<text x="260" y="193.1">of</text>
<text x="38.1" y="199.5">1</text>
<text x="111.2" y="199.5">2</text>
<text x="184.2" y="199.5">3</text>
<text x="257.3" y="199.5">4</text>
</g>
<g font-size="2.3" fill="#800000">
<text x="148.5" y="21.8">VCC</text>
<text x="228.5" y="26.9">VCC</text>
<text x="253.9" y="34.5">VCC</text>
<text x="64.6" y="40.8">VCC</text>
<text x="176.4" y="40.8">VCC</text>
<text x="90" y="47.2">VCC</text>
<text x="228.4" y="52.3">GND</text>
<text x="253.7" y="52.3">GND</text>
<text x="211.4" y="59.9">GND</text>
<text x="117.9" y="65">VCC</text>
<text x="148.3" y="62.4">GND</text>
<text x="239.4" y="62.4">GND</text>
<text x="45.6" y="70">VCC</text>
<text x="77.2" y="66.2">GND</text>
<text x="239.4" y="67.5">GND</text>
<text x="56.1" y="73.8">GND</text>
<text x="184.1" y="77.6">VCC</text>
<text x="176.3" y="81.4">GND</text>
<text x="243.8" y="89">VCC</text>
<text x="189.1" y="95.4">VCC</text>
<text x="51.8" y="99.2">GND</text>
<text x="65.8" y="99.2">GND</text>
<text x="96.2" y="101.7">GND</text>
<text x="112.8" y="101.7">GNDGND</text>
<text x="205.6" y="97.9">VCC</text>
<text x="249.4" y="97.7">LED1</text>
<text x="79.9" y="111.9">BreakIn</text>
<text x="168.8" y="119.5">VCC</text>
<text x="97.5" y="124.6">GND</text>
<text x="106.5" y="124.6">GND</text>
<text x="120.4" y="124.6">GND</text>
<text x="182.6" y="129.7">GND GND</text>
<text x="243.6" y="129.7">GND</text>
<text x="64.6" y="142.3">VCC</text>
<text x="78.4" y="142.3">SDC_in</text>
<text x="78.4" y="138.5">BSPD_ok</text>
<text x="200.4" y="143.6">GND</text>
<text x="50.3" y="166.5">VCC</text>
<text x="79.6" y="167.8">SDC_out</text>
<text x="159.8" y="164">GND</text>
<text x="69.6" y="172.8">GND</text>
<text x="67" y="179.2">GND</text>
<text x="149.1" y="185.5">GND</text>
</g>
<g font-size="2.3" fill="#000080">
<text x="151.6" y="36">R12</text>
<text x="152.6" y="30.4">LED3</text>
<text x="232.3" y="34.2">U1E</text>
<text x="54.3" y="40.8">J2</text>
<text x="151.6" y="38.5">470R</text>
<text x="231.6" y="40.8" transform="rotate(-90 231.6 40.8)">-V +V</text>
<text x="232.3" y="36.7">LM324</text>
<text x="242.7" y="36.7">C8</text>
<text x="242.7" y="39.3">100n</text>
<text x="258.8" y="40.5">U2A</text>
<text x="272" y="41.8">C9</text>
<text x="68.5" y="45.2">R5</text>
<text x="154.4" y="46">Q3</text>
<text x="258.8" y="43.1">74HCT00</text>
<text x="272" y="44.4">100n</text>
<text x="54.3" y="51">WE 3.00</text>
<text x="68.5" y="49.2">240R</text>
<text x="75.6" y="52">R31</text>
<text x="133.8" y="53.8">3R3</text>
<text x="133.8" y="51.3">R10</text>
<text x="142.7" y="53.8">4k7</text>
<text x="142.7" y="51.3">R11</text>
<text x="180.5" y="49.5">LED2</text>
<text x="75.6" y="54.6">1k</text>
<text x="179.5" y="57.6">470R</text>
<text x="179.5" y="55.1">R13</text>
<text x="222.7" y="57.4">U1D</text>
<text x="245.6" y="59.6">U2E</text>
<text x="56.8" y="65">TP1</text>
<text x="99.5" y="63.9">R6</text>
<text x="182.3" y="65">Q4</text>
<text x="224.5" y="62.4">D</text>
<text x="13.9" y="71.3">Sens01</text>
<text x="76.1" y="70.5">R3</text>
<text x="99.5" y="66.5">4k7</text>
<text x="108.9" y="66.2">TP3</text>
<text x="121.1" y="71.6">R8</text>
<text x="161" y="70">R14</text>
<text x="170.6" y="70.3">R15</text>
<text x="222.7" y="67.2">LM324</text>
<text x="245.6" y="70.3">74HCT00</text>
<text x="60.4" y="76.6">R1</text>
<text x="76.1" y="74.6">22k</text>
<text x="76.6" y="76.4">U1C</text>
<text x="105.1" y="72.6">TP2</text>
<text x="121.1" y="74.1">4k7</text>
<text x="148" y="77.4">22k</text>
<text x="148" y="72.8">R29</text>
<text x="160.5" y="72.8">3R3</text>
<text x="170.6" y="72.8">4k7</text>
<text x="60.6" y="81.4">R2</text>
<text x="64.4" y="81.4">1k</text>
<text x="71.3" y="83.7">100n</text>
<text x="71.3" y="81.2">C11</text>
<text x="78.4" y="81.4">C</text>
<text x="88.4" y="83.7">1k</text>
<text x="88.4" y="79.2">R30</text>
<text x="150.3" y="78.9">U1A</text>
<text x="152.1" y="84">A</text>
<text x="190.2" y="81.4">R17</text>
<text x="208" y="82.7">J3</text>
<text x="56.1" y="88.8">C2</text>
<text x="63.2" y="86.5">1k</text>
<text x="69" y="88">R4</text>
<text x="76.6" y="86.3">LM324</text>
<text x="150.3" y="88.8">LM324</text>
<text x="181.3" y="86.5">C1</text>
<text x="191.8" y="86">470R</text>
<text x="13.9" y="95.4">HTFS 200-P</text>
<text x="56.1" y="91.3">100n</text>
<text x="69" y="90.6">22k</text>
<text x="99.5" y="93.1">2k4</text>
<text x="99.5" y="90.6">R7</text>
<text x="107.6" y="94.1">100n</text>
<text x="107.6" y="91.6">C3</text>
<text x="121.1" y="93.1">2k4</text>
<text x="121.1" y="90.6">R9</text>
<text x="171.1" y="90.3">10 Vdc, 220 uF</text>
<text x="208" y="92.8">2.54</text>
<text x="173.9" y="100.2">TP5</text>
<text x="192.3" y="102">R18</text>
<text x="197.9" y="96.6">TP6</text>
<text x="223.2" y="101.7">TP7</text>
<text x="115.2" y="106.9">TP4</text>
<text x="166.1" y="105.6">U2B</text>
<text x="192.3" y="104.6">4k7</text>
<text x="208.8" y="107.1">22k</text>
<text x="208.8" y="104.6">R21</text>
<text x="246.9" y="105.9">470R</text>
<text x="247.4" y="103">R24</text>
<text x="88.9" y="111.2">R28</text>
<text x="177.7" y="112.7">3k3</text>
<text x="177.7" y="108.6">R16</text>
<text x="196.1" y="108.1">U1B</text>
<text x="197.9" y="113.2">B</text>
<text x="214.3" y="110.7">U2C</text>
<text x="229.8" y="113.7">R22</text>
<text x="249.7" y="113.2">Q5</text>
<text x="88.9" y="115.2">1k</text>
<text x="101.8" y="118">470n</text>
<text x="101.8" y="115.5">C4</text>
<text x="110.7" y="118">4n7 C0G</text>
<text x="110.7" y="115.5">C5</text>
<text x="124.6" y="115.7">ZD2</text>
<text x="124.6" y="118.3">5.1V</text>
<text x="164.8" y="115.7">74HCT00</text>
<text x="192.3" y="118.5">R19LM324</text>
<text x="229.8" y="117.8">3R3</text>
<text x="240.5" y="118.5">R23</text>
<text x="177.5" y="124.6">100n</text>
<text x="177.5" y="122.1">C6</text>
<text x="192.3" y="121.1">4k7</text>
<text x="211.8" y="120.8">74HCT00</text>
<text x="213.1" y="124.6">U2D</text>
<text x="240.5" y="121.1">4k7</text>
<text x="171.9" y="128.7">1k</text>
<text x="171.9" y="126.1">R20</text>
<text x="195.3" y="137.3">1u</text>
<text x="195.3" y="134.7">C7</text>
<text x="211.8" y="134.7">74HCT00</text>
<text x="61.9" y="152.5">J1</text>
<text x="147" y="152.5">D1</text>
<text x="150.3" y="154.3">P6SMB27CA</text>
<text x="53" y="164">66200821122</text>
<text x="59.9" y="168.8">C10</text>
<text x="59.9" y="171.3">2u2</text>
<text x="141.5" y="173.1">R27</text>
<text x="124.1" y="175.9">Q1</text>
<text x="141.5" y="175.6">4k7</text>
<text x="156.2" y="177.2">R26</text>
<text x="173.9" y="179.7">R25</text>
<text x="156.2" y="181.2">4k7</text>
<text x="164.8" y="180.5">Q2</text>
<text x="173.9" y="183.7">1k</text>
</g>
<text font-size="2.3" fill="#ee0e22" x="254.5" y="40.5">Vcc</text>
<text font-size="2.3" fill="#11037f" x="254.5" y="43.4">Gnd</text>
<g font-size="2.3" fill="#00f">
<text x="38.1" y="76.4">GND</text>
<text x="45.4" y="75.1">2</text>
</g>
<g font-size="2.3" fill="#f00">
<text x="39" y="73.8">+5V</text>
<text x="45.4" y="72.6">1</text>
</g>
</svg>
